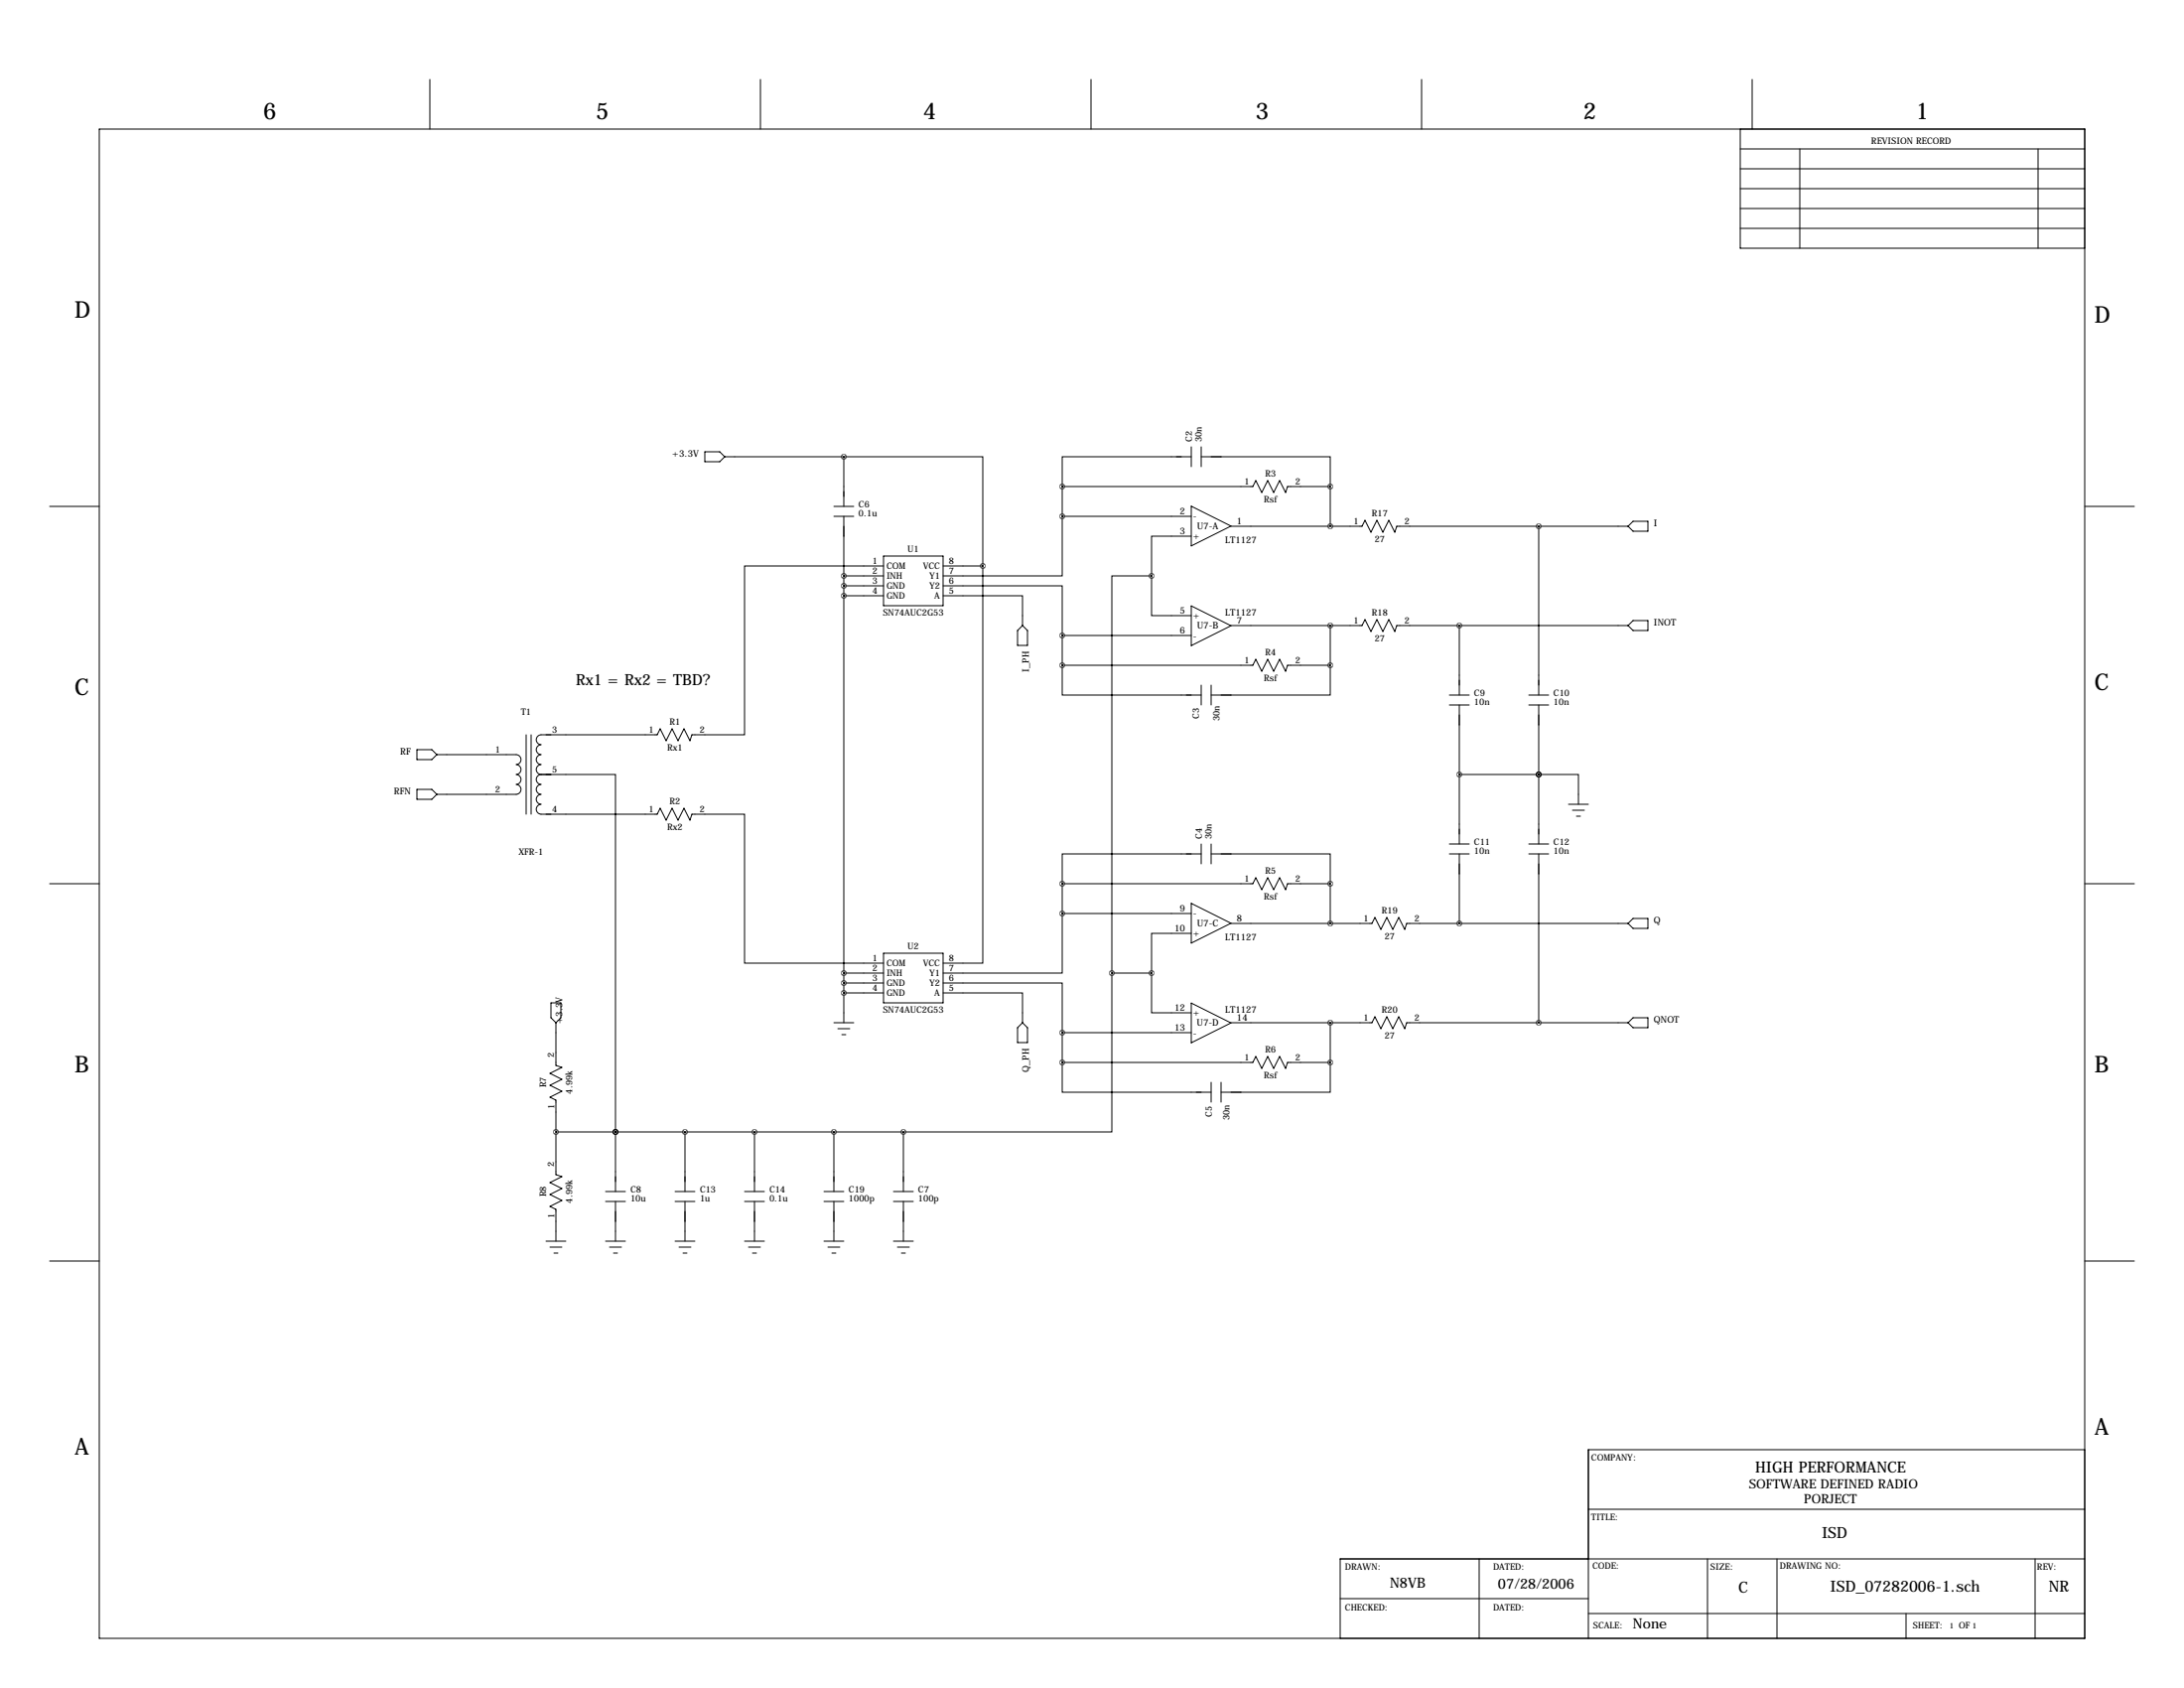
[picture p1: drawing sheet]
<svg xmlns="http://www.w3.org/2000/svg" width="559mm" height="432mm" viewBox="0 0 559 432" stroke-linecap="round" stroke-linejoin="round" font-family="sans-serif">
<g fill="none" stroke="#000" stroke-width=".25">
<path d="M25.4 33h508v386.1h-508zM110 20.3v12.7M194.6 20.3v12.7M279.1 20.3v12.7M363.7 20.3v12.7M445.3 33v30.5h88.1M445.3 38.1h88.1M448.3 20.3v12.7M460.5 38.1v25.4M521.5 38.1v25.4M445.3 58.4h88.1M445.3 53.3h88.1"/>
<path d="M445.3 43.2h88.1M445.3 48.3h88.1M180.3 115.6h3.8l1.3 1.2-1.3 1.3h-3.8zM185.4 116.8h30.5M215.9 116.8h35.6v28M215.9 116.8v12.7M304.8 116.8h-33v7.7M304.8 114.3v5.1M307.3 116.8h33.1v7.7M307.3 114.3v5.1M12.7 129.5h12.7M213.4 129.5h5"/>
<path d="M213.4 132.1h5M215.9 132.1v129.5M271.8 132.1v15.2h-30.5M271.8 124.5h48.7l.8-1.6 1.5 3.1 1.6-3.1 1.5 3.1 1.5-3.1 1.5 3.1 .5-1.5h11M271.8 132.1h33M271.8 124.5v7.6M304.8 137.2h-10.2v10.1M304.8 129.5l10.2 5.1-10.2 5zM315 134.6h33.5l.7-1.5 1.6 3 1.5-3 1.5 3 1.5-3 1.6 3 .5-1.5h59.2M340.4 124.5v10.1M393.7 134.6v43.2M417.8 133.3h3.8v2.6h-3.8l-1.2-1.3z"/>
<path d="M533.4 129.5h12.7M215.9 147.3h10.2M215.9 149.9h10.2M215.9 152.4h10.2M226.1 144.8h-35.6v43.2h-13.5l-.5 1.5-1.5-3.1-1.5 3.1-1.5-3.1-1.6 3.1-1.5-3.1-.8 1.6h-29.7a1.27 1.27 0 0 0-1.2 1.2 1.27 1.27 0 0 0 1.2 1.3 1.27 1.27 0 0 0-1.2 1.3 1.27 1.27 0 0 0 1.2 1.2 1.27 1.27 0 0 0-1.2 1.3 1.27 1.27 0 0 0 1.2 1.3 1.27 1.27 0 0 0-1.2 1.2 1.27 1.27 0 0 0 1.2 1.3M226.1 142.2h15.2v12.7h-15.2zM241.3 152.4h20.3v7.6M241.3 149.9h30.5v12.7M241.3 144.8h10.2M251.5 144.8v101.6h-10.2M294.6 147.3v10.2h10.2M294.6 147.3h-10.1v101.6"/>
<path d="M304.8 155l10.2 5.1-10.2 5.1zM261.6 160l1.3 1.3v3.8h-2.6v-3.8zM271.8 170.2v7.6h35.5M271.8 170.2h48.7l.8-1.5 1.5 3 1.6-3 1.5 3 1.5-3 1.5 3 .5-1.5h11M271.8 162.6h33M271.8 162.6v7.6M307.3 175.3v5M309.9 175.3v5M315 160h33.5l.7-1.5 1.6 3 1.5-3 1.5 3 1.5-3 1.6 3 .5-1.5h59.2M340.4 170.2v7.6h-30.5M340.4 160v10.2M370.8 177.8h5.1"/>
<path d="M373.4 160v17.8M391.2 177.8h5M416.6 160l1.2-1.2h3.8v2.5h-3.8zM106.7 191.8h3.8l1.3 1.2-1.3 1.3h-3.8zM111.8 193h20.3a1.27 1.27 0 0 1 1.2 1.3 1.27 1.27 0 0 1-1.2 1.3 1.27 1.27 0 0 1 1.2 1.2 1.27 1.27 0 0 1-1.2 1.3 1.27 1.27 0 0 1 1.2 1.3 1.27 1.27 0 0 1-1.2 1.3 1.27 1.27 0 0 1 1.2 1.2 1.27 1.27 0 0 1-1.2 1.3h-20.3M134.6 188v20.3M135.9 188v20.3M138.4 198.1a1.27 1.27 0 0 0-1.2 1.3 1.27 1.27 0 0 0 1.2 1.3 1.27 1.27 0 0 0-1.2 1.2 1.27 1.27 0 0 0 1.2 1.3 1.27 1.27 0 0 0-1.2 1.3 1.27 1.27 0 0 0 1.2 1.2 1.27 1.27 0 0 0-1.2 1.3 1.27 1.27 0 0 0 1.2 1.3h29.7l.8-1.5 1.5 3 1.6-3 1.5 3 1.5-3 1.5 3 .5-1.5h13.5v38.1h35.6M138.4 198.1h19.1v91.5M370.8 180.3h5.1M373.4 198.1h20.3M373.4 180.3v35.6"/>
<path d="M391.2 180.3h5M393.7 198.1h.1M393.7 198.1h10.2v7.6M393.7 180.3v35.6M106.7 201.9h3.8l1.3 1.3-1.3 1.3h-3.8zM307.3 218.4h-35.5v7.7M307.3 215.9v5.1M309.9 218.4h30.5v7.7M309.9 215.9v5.1M370.8 215.9h5.1M370.8 218.4h5.1M373.4 218.4v17.8"/>
<path d="M391.2 215.9h5M391.2 218.4h5M393.7 218.4v43.2M401.3 205.7h5.1M402.3 207.3h3.1M403.4 208.8h1M12.7 226.1h12.7M271.8 233.7v15.2h-30.5M271.8 226.1h48.7l.8-1.6 1.5 3.1 1.6-3.1 1.5 3.1 1.5-3.1 1.5 3.1 .5-1.5h11M271.8 233.7h33M271.8 226.1v7.6M304.8 238.8h-10.2v10.1"/>
<path d="M304.8 231.1l10.2 5.1-10.2 5zM315 236.2h36l.8-1.5 1.5 3 1.5-3 1.6 3 1.5-3 1.5 3 .5-1.5h56.7M340.4 226.1v10.1M416.6 236.2l1.2-1.3h3.8v2.6h-3.8zM533.4 226.1h12.7M141 256.5h2.5v3.8l-1.3 1.3-1.2-1.3zM215.9 248.9h10.2M215.9 251.5h10.2M215.9 254h10.2M226.1 243.8h15.2v12.7h-15.2zM241.3 254h20.3v7.6M241.3 251.5h30.5v12.7"/>
<path d="M284.5 248.9v40.7h-53.4M284.5 248.9h10.1M294.6 248.9v10.2h10.2M304.8 256.6l10.2 5.1-10.2 5.1zM142.2 261.6v10.9l1.6 .5-3.1 1.6 3.1 1.5-3.1 1.5 3.1 1.5-3.1 1.6 1.5 .7v19.1l1.6 .5-3.1 1.5 3.1 1.5-3.1 1.6 3.1 1.5-3.1 1.5 1.5 .8v8.1M213.4 261.6h5M214.4 263.1h3M215.4 264.7h1M261.6 261.6l1.3 1.3v3.8h-2.6v-3.8zM271.8 271.8v7.6h38.1M271.8 271.8h48.7l.8-1.5 1.5 3 1.6-3 1.5 3 1.5-3 1.5 3 .5-1.5h11M271.8 264.2h33"/>
<path d="M271.8 264.2v7.6M309.9 276.9v5M312.4 276.9v5M315 261.6h36l.8-1.5 1.5 3 1.5-3 1.6 3 1.5-3 1.5 3 .5-1.5h56.7M340.4 271.8v7.6h-28M340.4 261.6v10.2M417.8 260.3h3.8v2.6h-3.8l-1.2-1.3zM142.2 289.6h88.9M157.5 289.6h.1M157.5 289.6v15.2M175.3 289.6v15.2M193 289.6v15.2"/>
<path d="M213.4 289.6v15.2M231.1 289.6v15.2M139.7 317.5h5.1M140.7 319h3.1M154.9 304.8h5.1M154.9 307.3h5.1M154.9 317.5h5.1M156 319h3M157.5 307.3v10.2M172.7 304.8h5.1M172.7 307.3h5.1M172.7 317.5h5.1"/>
<path d="M173.7 319h3.1M175.3 307.3v10.2M190.5 304.8h5.1M190.5 307.3h5.1M190.5 317.5h5.1M191.5 319h3.1M193 307.3v10.2M210.8 304.8h5.1M210.8 307.3h5.1M210.8 317.5h5.1M211.8 319h3.1M213.4 307.3v10.2"/>
<path d="M228.6 304.8h5.1M228.6 307.3h5.1M228.6 317.5h5.1M229.6 319h3.1M231.1 307.3v10.2M12.7 322.6h12.7M141.7 320.5h1M157 320.5h1M174.8 320.5h1M192.5 320.5h1M212.9 320.5h1M230.6 320.5h1"/>
<path d="M533.4 322.6h12.7M533.4 370.8h-127v48.3M378.5 398.8v20.3M406.4 386.1h127M436.9 398.8v20.3M454.7 398.8v20.3M520.7 398.8v20.3M533.4 398.8h-190.5v20.3M342.9 408.9h63.5M406.4 412.7h127M487.7 412.7v6.4"/>
</g>
<path d="M251.4 144.8a.05 .05 0 0 0 .1 0 .05 .05 0 0 0-.1 0zM271.7 132.1a.05 .05 0 0 0 .1 0 .05 .05 0 0 0-.1 0zM271.7 124.5a.05 .05 0 0 0 .1 0 .05 .05 0 0 0-.1 0zM340.3 124.5a.05 .05 0 0 0 .1 0 .05 .05 0 0 0-.1 0zM373.3 198.1a.05 .05 0 0 0 .1 0 .05 .05 0 0 0-.1 0zM193 289.6a.05 .05 0 0 0 .1 0 .05 .05 0 0 0-.1 0zM373.3 160a.05 .05 0 0 0 .1 0 .05 .05 0 0 0-.1 0zM373.3 236.2a.05 .05 0 0 0 .1 0 .05 .05 0 0 0-.1 0zM213.3 289.6a.05 .05 0 0 0 .1 0 .05 .05 0 0 0-.1 0zM175.2 289.6a.05 .05 0 0 0 .1 0 .05 .05 0 0 0-.1 0zM271.7 162.6a.05 .05 0 0 0 .1 0 .05 .05 0 0 0-.1 0zM271.7 170.2a.05 .05 0 0 0 .1 0 .05 .05 0 0 0-.1 0zM340.3 170.2a.05 .05 0 0 0 .1 0 .05 .05 0 0 0-.1 0zM340.3 134.6a.05 .05 0 0 0 .1 0 .05 .05 0 0 0-.1 0zM340.3 160a.05 .05 0 0 0 .1 0 .05 .05 0 0 0-.1 0zM271.7 233.7a.05 .05 0 0 0 .1 0 .05 .05 0 0 0-.1 0zM340.3 226.1a.05 .05 0 0 0 .1 0 .05 .05 0 0 0-.1 0zM271.7 264.2a.05 .05 0 0 0 .1 0 .05 .05 0 0 0-.1 0zM271.7 271.8a.05 .05 0 0 0 .1 0 .05 .05 0 0 0-.1 0zM340.3 271.8a.05 .05 0 0 0 .1 0 .05 .05 0 0 0-.1 0zM340.3 236.2a.05 .05 0 0 0 .1 0 .05 .05 0 0 0-.1 0zM340.3 261.6a.05 .05 0 0 0 .1 0 .05 .05 0 0 0-.1 0zM157.4 289.6a.05 .05 0 0 0 .1 0 .05 .05 0 0 0-.1 0zM142.2 289.6a.05 .05 0 0 0 .1 0 .05 .05 0 0 0-.1 0zM157.4 289.6a.05 .05 0 0 0 .1 0 .05 .05 0 0 0-.1 0zM294.6 147.3a.05 .05 0 0 0 .1 0 .05 .05 0 0 0-.1 0zM294.6 248.9a.05 .05 0 0 0 .1 0 .05 .05 0 0 0-.1 0zM284.4 248.9a.05 .05 0 0 0 .1 0 .05 .05 0 0 0-.1 0zM231.1 289.6a.05 .05 0 0 0 .1 0 .05 .05 0 0 0-.1 0zM271.7 226.1a.05 .05 0 0 0 .1 0 .05 .05 0 0 0-.1 0z" fill="#000" stroke="#000" stroke-width="1.3"/>
<g font-size="5.9">
<text x="67.3" y="30.5">6</text>
<text x="152.4" y="30.5">5</text>
<text x="236.2" y="30.5">4</text>
<text x="321.3" y="30.5">3</text>
<text x="405.1" y="30.5">2</text>
<text x="490.2" y="30.5">1</text>
<text x="19" y="81.3">D</text>
<text x="535.9" y="82.6">D</text>
<text x="19" y="177.8">C</text>
<text x="535.9" y="176.5">C</text>
<text x="19" y="274.3">B</text>
<text x="535.9" y="274.3">B</text>
<text x="535.9" y="367">A</text>
<text x="19" y="372.1">A</text>
</g>
<g font-size="4">
<text x="147.3" y="175.3">Rx1 = Rx2 = TBD?</text>
<text x="449.1" y="376.7">HIGH PERFORMANCE</text>
<text x="466.1" y="393.6">ISD</text>
<text x="444.8" y="407.5">C</text>
<text x="468.3" y="407.3">ISD_07282006-1.sch</text>
<text x="524.2" y="407.3">NR</text>
</g>
<g font-size="3.6">
<text x="355.6" y="406.1">N8VB</text>
<text x="383.3" y="406.4">07/28/2006</text>
<text x="417.8" y="416.6">None</text>
</g>
<g font-size="3.3">
<text x="447.5" y="380.6">SOFTWARE DEFINED RADIO</text>
<text x="461.6" y="384.6">PORJECT</text>
</g>
<g font-size="2.4">
<text x="172" y="116.8">+3.3V</text>
<text x="301.9" y="131.6">2</text>
<text x="301.9" y="136.7">3</text>
<text x="305.3" y="138">+</text>
<text x="305.3" y="132.8">-</text>
<text x="306.3" y="135.4">U7-A</text>
<text x="316.5" y="134.1">1</text>
<text x="423.2" y="134.6">I</text>
<text x="313.5" y="138.8">LT1127</text>
<text x="301.9" y="157">5</text>
<text x="305.3" y="158.3">+</text>
<text x="306.3" y="160.9">U7-B</text>
<text x="313.5" y="157.5">LT1127</text>
<text x="316.5" y="159.5">7</text>
<text x="423.2" y="160">INOT</text>
<text x="301.9" y="162.1">6</text>
<text x="305.3" y="163.5">-</text>
<text x="263.3" y="171.9" transform="rotate(-90 263.3 171.9)">I_PH</text>
<text x="102.4" y="193">RF</text>
<text x="100.8" y="203.2">RFN</text>
<text x="301.9" y="233.2">9</text>
<text x="300.6" y="238.3">10</text>
<text x="305.3" y="239.6">+</text>
<text x="305.3" y="234.4">-</text>
<text x="306.3" y="237">U7-C</text>
<text x="316.5" y="235.7">8</text>
<text x="423.2" y="236.2">Q</text>
<text x="313.5" y="240.4">LT1127</text>
<text x="143.9" y="261.8" transform="rotate(-90 143.9 261.8)">+3.3V</text>
<text x="300.6" y="263.7">13</text>
<text x="300.6" y="258.6">12</text>
<text x="305.3" y="259.9">+</text>
<text x="306.2" y="262.5">U7-D</text>
<text x="313.5" y="259.1">LT1127</text>
<text x="316.5" y="261.1">14</text>
<text x="423.2" y="261.6">QNOT</text>
<text x="305.3" y="265.1">-</text>
<text x="263.3" y="274.3" transform="rotate(-90 263.3 274.3)">Q_PH</text>
</g>
<g font-size="2.3">
<text x="478.8" y="36.8">REVISION RECORD</text>
<text x="305.1" y="113" transform="rotate(-90 305.1 113)">C2</text>
<text x="307.4" y="113" transform="rotate(-90 307.4 113)">30n</text>
<text x="318.4" y="124.1">1</text>
<text x="323.7" y="121.9">R3</text>
<text x="331.4" y="124">2</text>
<text x="219.7" y="129.8">C6</text>
<text x="323.4" y="128.6">Rsf</text>
<text x="219.7" y="132.2">0.1u</text>
<text x="346.3" y="134.2">1</text>
<text x="351" y="132.1">R17</text>
<text x="359.4" y="134.1">2</text>
<text x="232.2" y="141.2">U1</text>
<text x="351.7" y="138.8">27</text>
<text x="223.2" y="144.3">1</text>
<text x="223.2" y="146.8">2</text>
<text x="223.2" y="149.4">3</text>
<text x="226.8" y="145.6">COM</text>
<text x="226.8" y="148.1">INH</text>
<text x="236.2" y="145.6">VCC</text>
<text x="237.8" y="148.1">Y1</text>
<text x="242.8" y="144.3">8</text>
<text x="242.8" y="146.8">7</text>
<text x="242.8" y="149.4">6</text>
<text x="223.2" y="151.9">4</text>
<text x="226.8" y="150.7">GND</text>
<text x="226.8" y="153.2">GND</text>
<text x="237.8" y="150.7">Y2</text>
<text x="239.1" y="153.2">A</text>
<text x="242.8" y="151.9">5</text>
<text x="225.9" y="157.6">SN74AUC2G53</text>
<text x="346.3" y="159.6">1</text>
<text x="351" y="157.5">R18</text>
<text x="359.4" y="159.5">2</text>
<text x="323.7" y="167.6">R4</text>
<text x="351.7" y="164.2">27</text>
<text x="318.4" y="169.8">1</text>
<text x="331.4" y="169.7">2</text>
<text x="323.4" y="174.3">Rsf</text>
<text x="377.2" y="178.1">C9</text>
<text x="397.5" y="178.1">C10</text>
<text x="133.3" y="182.9">T1</text>
<text x="171.3" y="185.4">R1</text>
<text x="306.8" y="183.9" transform="rotate(-90 306.8 183.9)">C3</text>
<text x="312" y="184.4" transform="rotate(-90 312 184.4)">30n</text>
<text x="377.2" y="180.4">10n</text>
<text x="397.5" y="180.4">10n</text>
<text x="141.2" y="187.5">3</text>
<text x="166" y="187.6">1</text>
<text x="179" y="187.5">2</text>
<text x="126.7" y="192.5">1</text>
<text x="141.2" y="197.6">5</text>
<text x="170.7" y="192.1">Rx1</text>
<text x="126.7" y="202.7">2</text>
<text x="141.2" y="207.8">4</text>
<text x="166" y="207.9">1</text>
<text x="171.3" y="205.7">R2</text>
<text x="179" y="207.8">2</text>
<text x="170.7" y="212.4">Rx2</text>
<text x="307.6" y="214.6" transform="rotate(-90 307.6 214.6)">C4</text>
<text x="310" y="214.6" transform="rotate(-90 310 214.6)">30n</text>
<text x="132.7" y="218.8">XFR-1</text>
<text x="377.2" y="216.2">C11</text>
<text x="377.2" y="218.5">10n</text>
<text x="397.5" y="216.2">C12</text>
<text x="397.5" y="218.5">10n</text>
<text x="318.4" y="225.7">1</text>
<text x="323.7" y="223.5">R5</text>
<text x="331.4" y="225.6">2</text>
<text x="323.4" y="230.2">Rsf</text>
<text x="353.6" y="233.7">R19</text>
<text x="348.8" y="235.8">1</text>
<text x="361.9" y="235.7">2</text>
<text x="223.2" y="245.9">1</text>
<text x="232.2" y="242.8">U2</text>
<text x="242.8" y="245.9">8</text>
<text x="354.3" y="240.4">27</text>
<text x="223.2" y="248.4">2</text>
<text x="223.2" y="251">3</text>
<text x="226.8" y="247.2">COM</text>
<text x="226.8" y="249.7">INH</text>
<text x="236.2" y="247.2">VCC</text>
<text x="237.8" y="249.7">Y1</text>
<text x="242.8" y="248.4">7</text>
<text x="242.8" y="251">6</text>
<text x="223.2" y="253.5">4</text>
<text x="226.8" y="252.3">GND</text>
<text x="226.8" y="254.8">GND</text>
<text x="237.8" y="252.3">Y2</text>
<text x="239.1" y="254.8">A</text>
<text x="242.8" y="253.5">5</text>
<text x="225.9" y="259.2">SN74AUC2G53</text>
<text x="348.8" y="261.2">1</text>
<text x="353.6" y="259.1">R20</text>
<text x="361.9" y="261.1">2</text>
<text x="323.7" y="269.2">R6</text>
<text x="354.3" y="265.8">27</text>
<text x="141.7" y="270.6" transform="rotate(-90 141.7 270.6)">2</text>
<text x="318.4" y="271.4">1</text>
<text x="323.4" y="275.9">Rsf</text>
<text x="331.4" y="271.3">2</text>
<text x="139.7" y="278.2" transform="rotate(-90 139.7 278.2)">R7</text>
<text x="146.4" y="279.8" transform="rotate(-90 146.4 279.8)">4.99k</text>
<text x="141.8" y="283.6" transform="rotate(-90 141.8 283.6)">1</text>
<text x="310.1" y="285.8" transform="rotate(-90 310.1 285.8)">C5</text>
<text x="314.5" y="286.5" transform="rotate(-90 314.5 286.5)">30n</text>
<text x="141.7" y="298.5" transform="rotate(-90 141.7 298.5)">2</text>
<text x="161.3" y="305.1">C8</text>
<text x="179.1" y="305.1">C13</text>
<text x="196.8" y="305.1">C14</text>
<text x="217.2" y="305.1">C19</text>
<text x="234.9" y="305.1">C7</text>
<text x="139.7" y="306.2" transform="rotate(-90 139.7 306.2)">R8</text>
<text x="141.8" y="311.6" transform="rotate(-90 141.8 311.6)">1</text>
<text x="146.4" y="307.8" transform="rotate(-90 146.4 307.8)">4.99k</text>
<text x="161.3" y="307.4">10u</text>
<text x="179.1" y="307.4">1u</text>
<text x="196.8" y="307.4">0.1u</text>
<text x="217.2" y="307.4">1000p</text>
<text x="234.9" y="307.4">100p</text>
<text x="407.2" y="373.6">COMPANY:</text>
<text x="407.2" y="388.9">TITLE:</text>
<text x="344.2" y="401.6">DRAWN:</text>
<text x="382" y="401.6">DATED:</text>
<text x="407.4" y="401.3">CODE:</text>
<text x="437.6" y="401.6">SIZE:</text>
<text x="455.4" y="401.3">DRAWING NO:</text>
<text x="521.2" y="401.6">REV:</text>
<text x="344.2" y="412">CHECKED:</text>
<text x="382" y="412">DATED:</text>
<text x="407.7" y="416.6">SCALE:</text>
<text x="489.5" y="416.6">SHEET:</text>
<text x="501.2" y="416.6">OF</text>
</g>
<g font-size="2">
<text x="498.9" y="416.5">1</text>
<text x="504.7" y="416.5">1</text>
</g>
</svg>
